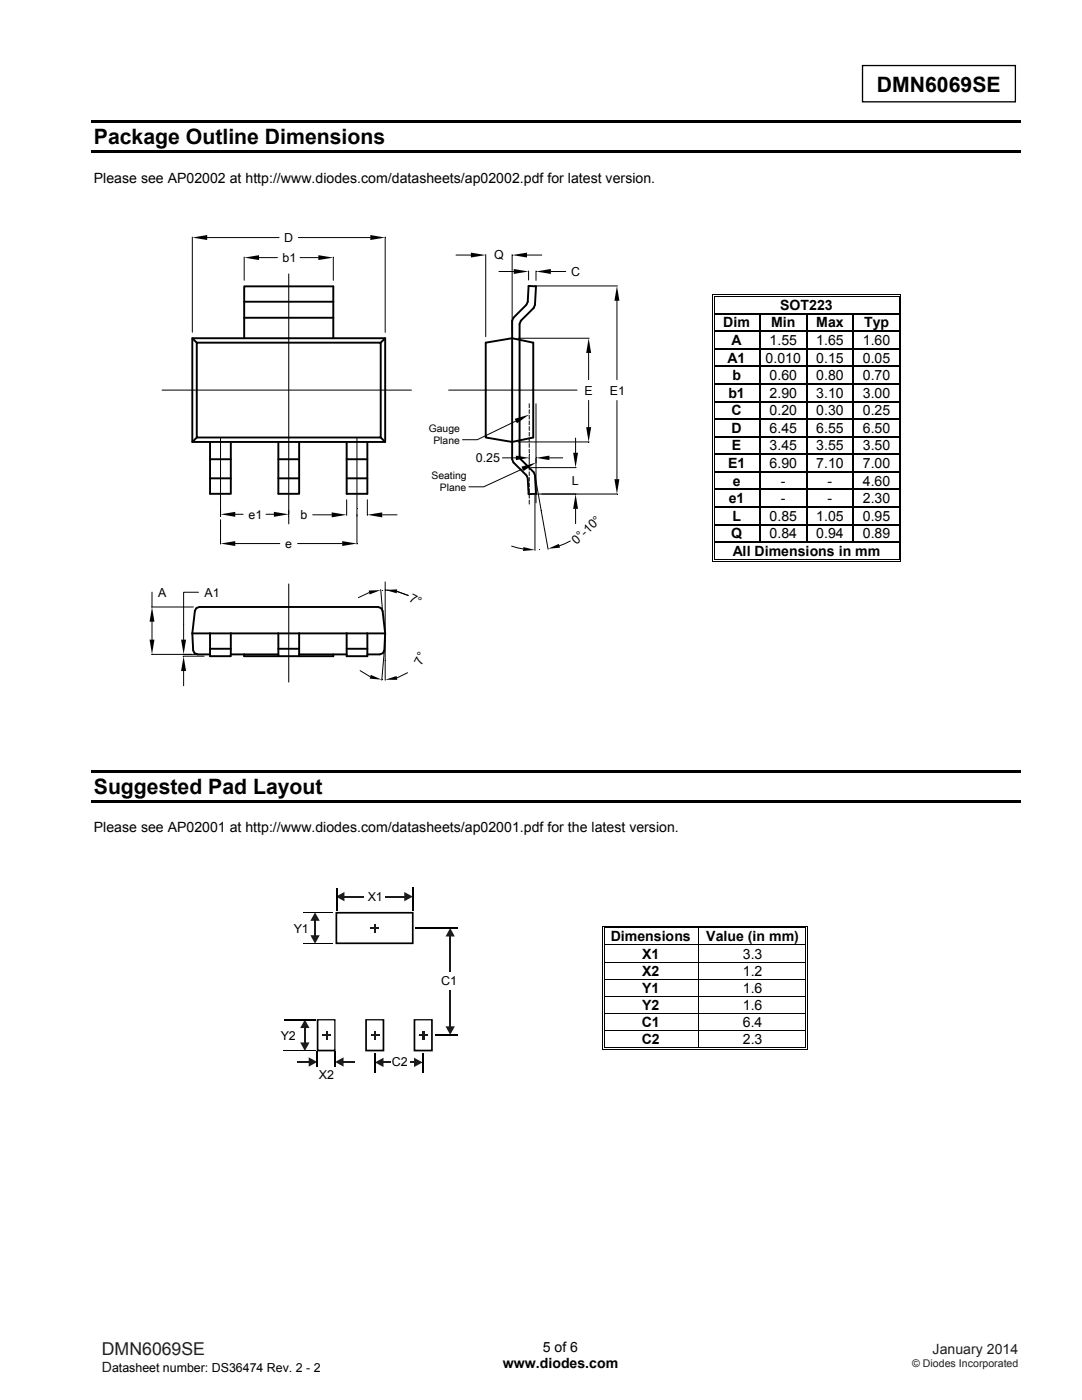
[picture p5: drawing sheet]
<svg xmlns="http://www.w3.org/2000/svg" width="216mm" height="279mm" viewBox="0 0 216 279" stroke-linecap="round" stroke-linejoin="round" font-family="sans-serif">
<path d="M172.1 13.1h30.5v7.2h-30.5z" fill="none" stroke="#000" stroke-width=".26"/>
<g fill="#000">
<path d="M18.2 24h185.5v.5h-185.5zM18.2 30.1h185.5v.5h-185.5zM142.1 58.7h.2v.5h-.2zM142.1 58.7h.5v.2h-.5zM142.4 59h.2v.2h-.2zM179.3 58.7h.5v.2h-.5zM179.3 59h.2v.2h-.2zM179.6 58.7h.2v.5h-.2zM142.1 62.5h.2v.2h-.2zM142.1 66h.2v.3h-.2zM142.1 69.5h.2v.2h-.2zM142.1 73h.2v.3h-.2z"/>
<path d="M142.1 76.5h.2v.3h-.2zM142.4 62.5h.2v.2h-.2zM142.4 66h.2v.3h-.2zM142.4 69.5h.2v.2h-.2zM142.4 73h.2v.3h-.2zM142.4 76.5h.2v.3h-.2zM151.5 62.5h.3v.2h-.3zM151.5 66h.3v.3h-.3zM151.5 69.5h.3v.2h-.3zM151.5 73h.3v.3h-.3zM151.5 76.5h.3v.3h-.3zM160.8 62.5h.3v.2h-.3z"/>
<path d="M160.8 66h.3v.3h-.3zM160.8 69.5h.3v.2h-.3zM160.8 73h.3v.3h-.3zM160.8 76.5h.3v.3h-.3zM170.1 62.5h.3v.2h-.3zM170.1 66h.3v.3h-.3zM170.1 69.5h.3v.2h-.3zM170.1 73h.3v.3h-.3zM170.1 76.5h.3v.3h-.3zM179.3 62.5h.2v.2h-.2zM179.3 66h.2v.3h-.2zM179.3 69.5h.2v.2h-.2z"/>
<path d="M179.3 73h.2v.3h-.2zM179.3 76.5h.2v.3h-.2zM179.6 62.5h.2v.2h-.2zM179.6 66h.2v.3h-.2zM179.6 69.5h.2v.2h-.2zM179.6 73h.2v.3h-.2zM179.6 76.5h.2v.3h-.2zM142.1 80h.2v.3h-.2zM142.1 83.5h.2v.3h-.2zM142.1 87h.2v.3h-.2zM142.1 90.5h.2v.3h-.2zM142.1 94h.2v.3h-.2z"/>
<path d="M142.1 97.6h.2v.2h-.2zM142.4 80h.2v.3h-.2zM142.4 83.5h.2v.3h-.2zM142.4 87h.2v.3h-.2zM142.4 90.5h.2v.3h-.2zM142.4 94h.2v.3h-.2zM142.4 97.6h.2v.2h-.2zM151.5 80h.3v.3h-.3zM151.5 83.5h.3v.3h-.3zM151.5 87h.3v.3h-.3zM151.5 90.5h.3v.3h-.3zM151.5 94h.3v.3h-.3z"/>
<path d="M151.5 97.6h.3v.2h-.3zM160.8 80h.3v.3h-.3zM160.8 83.5h.3v.3h-.3zM160.8 87h.3v.3h-.3zM160.8 90.5h.3v.3h-.3zM160.8 94h.3v.3h-.3zM160.8 97.6h.3v.2h-.3zM170.1 80h.3v.3h-.3zM170.1 83.5h.3v.3h-.3zM170.1 87h.3v.3h-.3zM170.1 90.5h.3v.3h-.3zM170.1 94h.3v.3h-.3z"/>
<path d="M170.1 97.6h.3v.2h-.3zM179.3 80h.2v.3h-.2zM179.3 83.5h.2v.3h-.2zM179.3 87h.2v.3h-.2zM179.3 90.5h.2v.3h-.2zM179.3 94h.2v.3h-.2zM179.3 97.6h.2v.2h-.2zM179.6 80h.2v.3h-.2zM179.6 83.5h.2v.3h-.2zM179.6 87h.2v.3h-.2zM179.6 90.5h.2v.3h-.2zM179.6 94h.2v.3h-.2z"/>
<path d="M179.6 97.6h.2v.2h-.2zM142.1 101.1h.2v.2h-.2zM142.1 104.6h.2v.3h-.2zM142.1 108.1h.2v.3h-.2zM142.1 112h.5v.1h-.5zM142.4 101.1h.2v.2h-.2zM142.4 104.6h.2v.3h-.2zM142.4 108.1h.2v.3h-.2zM142.4 111.6h.2v.2h-.2zM151.5 101.1h.3v.2h-.3zM151.5 104.6h.3v.3h-.3zM160.8 101.1h.3v.2h-.3z"/>
<path d="M160.8 104.6h.3v.3h-.3zM170.1 101.1h.3v.2h-.3zM170.1 104.6h.3v.3h-.3zM179.3 101.1h.2v.2h-.2zM179.3 104.6h.2v.3h-.2zM179.3 108.1h.2v.3h-.2zM179.3 112h.5v.1h-.5zM179.3 111.6h.2v.2h-.2zM179.6 101.1h.2v.2h-.2zM179.6 104.6h.2v.3h-.2zM179.6 108.1h.2v.3h-.2zM179.6 111.6h.2v.5h-.2z"/>
<path d="M18.2 153.7h185.5v.5h-185.5zM18.2 159.8h185.5v.5h-185.5z"/>
</g>
<g fill="none" stroke="#000" stroke-width=".2">
<path d="M38.4 47.3v19M41.3 47.4h14.4M48.7 51.3v4.6M51.7 51.4h3.7M57.6 54.7v49.9M59.5 47.4h14.4M59.9 51.4h3.6M66.5 51.3v4.6M76.9 47.3v19M91 50.9h3M96.9 50.8v16.4M99.5 54.2h3"/>
<path d="M102.2 50.8v15.5M105.2 50.9h2.9M105.5 54.1v1.8M106.7 57.1h16.5M107 54.1v1.9M109.9 54.2h3M142.2 59.2v3.3M142.5 59.2v3.3M142.6 58.8h36.7M142.6 59.1h36.7M179.4 59.2v3.3M179.7 59.2v3.3"/>
<path d="M32.3 77.9h49.8M89.5 77.9h25.6M103.4 67.5h14.2M117.5 70.4v5.4M117.5 79.9v5.3M123.1 60v15.8M123.1 79.9v15.7M142.2 62.7v3.3M142.2 66.3v3.2M142.2 69.7v3.3M142.2 73.3v3.2M142.2 76.8v3.2"/>
<path d="M142.5 62.7v3.3M142.5 66.3v3.2M142.5 69.7v3.3M142.5 73.3v3.2M142.5 76.8v3.2M179.4 62.7v3.3M179.4 66.3v3.2M179.4 69.7v3.3M179.4 73.3v3.2M179.4 76.8v3.2M179.7 62.7v3.3M179.7 66.3v3.2"/>
<path d="M179.7 69.7v3.3M179.7 73.3v3.2M179.7 76.8v3.2M44 87.3v15.7M69.2 99.7v3.1M71.2 87.3v21.3M73.3 99.7v3.1M100.3 91.4h2.6M102.9 84l-7.7 3.8h-2.9M103.4 88.2h14.2M104.3 93.6l-7.8 3.6h-2.9M105.6 80.6v.8"/>
<path d="M105.6 81.8v.7M105.6 82.9v.8M105.6 84v.8M105.6 85.1v.8M105.6 86.3v.7M105.6 87.4v.8M105.6 88.5v.8M105.6 89.7v.7M105.6 90.8v1M105.6 91.9v.8M105.6 93v.8M105.6 94.2v.7"/>
<path d="M105.6 95.3v.7M105.6 96.4v.8M105.6 97.5v.8M105.6 98.7v.7M105.6 99.8v.8M105.9 93.3h9.1M106.7 94.8l2.7 14.8M106.7 98.6v11.3M107 80.6v19.8M107.3 98.6h15.9M109.6 91.4h2.7M114.9 87.4v3"/>
<path d="M142.2 80.3v3.2M142.2 83.8v3.2M142.2 87.3v3.2M142.2 90.8v3.2M142.2 94.3v3.3M142.2 97.8v3.3M142.5 80.3v3.2M142.5 83.8v3.2M142.5 87.3v3.2M142.5 90.8v3.2M142.5 94.3v3.3M142.5 97.8v3.3"/>
<path d="M179.4 80.3v3.2M179.4 83.8v3.2M179.4 87.3v3.2M179.4 90.8v3.2M179.4 94.3v3.3M179.4 97.8v3.3M179.7 80.3v3.2M179.7 83.8v3.2M179.7 87.3v3.2M179.7 90.8v3.2M179.7 94.3v3.3M179.7 97.8v3.3"/>
<path d="M30.3 118.2v2.9M39.6 118.2h-3v9.5M44 103.7v4.9M46.9 108.5h8.9M46.9 102.6h1.6M53.1 102.6h1.6M57.6 116.5v19.6M59.4 108.5h8.9M62.4 102.7h3.8M73.7 118.3l-2.2 1M76 117.7l.3 4.2M76.3 102.7h2.9"/>
<path d="M76.9 116.1v19.7M76.9 117.7l2.3 .3 2.3 .9M79.2 118l2.2 .8M102.1 109l2.3 .6M113.8 108l-2.2 .9M114.9 101.6v2.9M142.2 101.3v3.3M142.2 104.9v3.2M142.2 108.4v3.7M142.5 101.3v3.3M142.5 104.9v3.2M142.5 108.4v3.2"/>
<path d="M142.6 112h36.7M142.6 111.7h36.7M179.4 101.3v3.3M179.4 104.9v3.2M179.4 108.4v3.2M179.7 101.3v3.3M179.7 104.9v3.2M179.7 108.4v3.2M30.2 121.1h8.4M30.2 130.6h9.3M30.3 124.1v3.6M36.5 131h4.2"/>
<path d="M36.6 133.9v3M71.9 133.8l2 1.3M76.7 129.8l-.5 5.9M81.3 134.3l-2.1 1"/>
</g>
<g fill="#000">
<path d="M38.4 47.4l2.9-.5v1zM48.7 51.4l3-.5v1zM63.5 50.9l3 .5-3 .5zM73.9 46.9l3 .5-3 .5zM94 50.4l2.9 .5-2.9 .5zM102.5 53.7l3 .5-3 .5zM102.2 50.9l3-.5v1zM107 54.2l2.9-.5v1zM117.5 67.5l.5 2.9h-1zM123.1 57.1l.5 2.9h-1zM102.7 83.6l2.9-.9-2.5 1.8zM102.9 90.9l2.7 .5-2.7 .4z"/>
<path d="M104.1 93.1l2.9-.8-2.5 1.7zM107 91.4l2.6-.5v.9zM114.4 90.4h.9l-.4 2.9zM117 85.2h1l-.5 3zM122.6 95.6h1l-.5 3zM44 108.5l2.9-.5v1zM44 102.6l2.9-.4v.9zM54.7 102.2l2.9 .4-2.9 .5zM66.2 102.3l3 .4-3 .6zM68.3 108l2.9 .5-2.9 .5zM73.6 117.9l2.4-.1-2.3 .8zM73.3 102.7l3-.4v1z"/>
<path d="M76.9 117.7l2.3-.1v.8zM104.4 109.2l2.3 .5-2.3 .3zM109.3 109.5l2.2-1 .2 .8zM114.9 98.6l.4 3h-.9zM29.8 127.7h1l-.5 2.9zM30.3 121.1l.5 3h-1zM36.1 127.7h1l-.5 2.9zM36.6 131l.5 2.9h-1zM74 134.7l2.2 .9-2.4-.2zM76.9 135.7l2.2-.8 .2 .8z"/>
</g>
<g fill="none" stroke="#000" stroke-width=".38">
<path d="M38.4 67.5l.9 .9M38.4 67.5h38.5v20.7h-38.5zM39.3 68.4h36.7v18.9h-36.7zM48.7 67.5v-10.4h17.8v10.4M48.7 63.4h17.8M48.7 60.2h17.8M76.9 67.5l-.9 .9M96.9 68.4l5.3-.9 4.2 .9v18.9l-4.2 .9-5.3-.9zM105.1 60.8l.2-.6 .2-3.1 1.5 .1-.3 3.6-.2 .7-2.6 2.5-.2 .6v26.4l.2 .7 2.6 2.5 .2 .6 .3 3.8h-1.5l-.2-3.2-.2-.5-2.7-2.6-.2-.6v-27.6l.2-.7 2.6-2.5M39.3 87.3l-.9 .9M41.9 88.2v10.4h4.2v-10.4M41.9 95.5h4.2"/>
<path d="M41.9 91.7h4.2M55.5 88.2v10.4h4.2v-10.4M55.5 95.5h4.2M55.5 91.7h4.2M69.2 88.2v10.4h4.1v-10.4M69.2 95.5h4.1M69.2 91.7h4.1M76 87.3l.9 .9M38.4 126.4l.1 3.4 .3 .6 .6 .2h2.5M38.4 126.4l.5-4.5 .3-.5 .6-.3h35.7l.6 .3 .2 .5 .6 4.5M41.9 126.4v4.6h4.2v-4.6M41.9 129.5h4.2"/>
<path d="M46.1 130.6h9.4M48.7 130.6v.4h17.8v-.4M55.5 129.5h4.2M55.5 126.4v4.6M59.7 130.6h9.5M59.7 126.4v4.6M69.2 129.5h4.1M69.2 126.4v4.6h4.1v-4.6M76.9 126.4h-38.5M76.9 126.4l-.2 3.4-.3 .6-.6 .2h-2.5"/>
</g>
<g fill="none" stroke="#000" stroke-width=".25">
<path d="M142.6 62.6h8.9M142.6 66.1h8.9M142.6 69.6h8.9M142.6 73.1h8.9M142.6 76.6h8.9M151.6 62.7v3.3M151.6 66.3v3.2M151.6 69.7v3.3M151.6 73.3v3.2M151.6 76.8v3.2M151.8 62.6h9M151.8 66.1h9"/>
<path d="M151.8 69.6h9M151.8 73.1h9M151.8 76.6h9M161 62.7v3.3M161 66.3v3.2M161 69.7v3.3M161 73.3v3.2M161 76.8v3.2M161.1 62.6h9M161.1 66.1h9M161.1 69.6h9M161.1 73.1h9"/>
<path d="M161.1 76.6h9M170.2 62.7v3.3M170.2 66.3v3.2M170.2 69.7v3.3M170.2 73.3v3.2M170.2 76.8v3.2M170.4 62.6h8.9M170.4 66.1h8.9M170.4 69.6h8.9M170.4 73.1h8.9M170.4 76.6h8.9M142.6 80.1h8.9"/>
<path d="M142.6 83.7h8.9M142.6 87.2h8.9M142.6 90.7h8.9M142.6 94.2h8.9M142.6 97.7h8.9M151.6 80.3v3.2M151.6 83.8v3.2M151.6 87.3v3.2M151.6 90.8v3.2M151.6 94.3v3.3M151.6 97.8v3.3M151.8 80.1h9"/>
<path d="M151.8 83.7h9M151.8 87.2h9M151.8 90.7h9M151.8 94.2h9M151.8 97.7h9M161 80.3v3.2M161 83.8v3.2M161 87.3v3.2M161 90.8v3.2M161 94.3v3.3M161 97.8v3.3M161.1 80.1h9"/>
<path d="M161.1 83.7h9M161.1 87.2h9M161.1 90.7h9M161.1 94.2h9M161.1 97.7h9M170.2 80.3v3.2M170.2 83.8v3.2M170.2 87.3v3.2M170.2 90.8v3.2M170.2 94.3v3.3M170.2 97.8v3.3M170.4 80.1h8.9"/>
<path d="M170.4 83.7h8.9M170.4 87.2h8.9M170.4 90.7h8.9M170.4 94.2h8.9M170.4 97.7h8.9M142.6 101.2h8.9M142.6 104.7h8.9M142.6 108.2h36.7M151.6 101.3v3.3M151.6 104.9v3.2M151.8 101.2h9M151.8 104.7h9"/>
<path d="M161 101.3v3.3M161 104.9v3.2M161.1 101.2h9M161.1 104.7h9M170.2 101.3v3.3M170.2 104.9v3.2M170.4 101.2h8.9M170.4 104.7h8.9"/>
</g>
<g fill="#fff">
<path d="M120.6 185.3h18.7v3.2h-18.7z"/>
<path d="M121.1 185.3h17.6v3.2h-17.6z"/>
</g>
<path d="M120.1 184.7h.2v.6h-.2zM120.1 184.7h.5v.2h-.5zM120.4 185.1h.2v.2h-.2z" fill="#000"/>
<path d="M120.6 184.8h18.7M120.6 185.2h18.7" fill="none" stroke="#000" stroke-width=".2"/>
<path d="M120.6 185.3h18.7z" fill="#fff"/>
<path d="M139.3 185.3h.2zM139.3 184.7h.5v.2h-.5zM139.3 185.1h.5v.2h-.5zM160.7 184.7h.5v.2h-.5zM160.7 185.1h.2v.2h-.2zM161.1 184.7h.1v.6h-.1z" fill="#000"/>
<path d="M120.2 185.3v3.2M120.5 185.3v3.2M139.4 185.3v3.2M139.8 184.8h20.9M139.8 185.2h20.9M160.8 185.3v3.2M161.2 185.3v3.2" fill="none" stroke="#000" stroke-width=".2"/>
<g fill="#fff">
<path d="M120.6 188.7h18.7v3.2h-18.7z"/>
<path d="M121.1 188.7h17.6v3.2h-17.6z"/>
<path d="M139.5 188.7h21.2v3.2h-21.2z"/>
<path d="M140.1 188.7h20.2v3.2h-20.2z"/>
</g>
<path d="M120.1 188.5h.2v.2h-.2zM120.4 188.5h.2v.2h-.2zM160.7 188.5h.2v.2h-.2zM161.1 188.5h.1v.2h-.1z" fill="#000"/>
<path d="M120.2 188.7v3.2M120.5 188.7v3.2M120.6 188.6h40.1M139.4 188.7v3.2M160.8 188.7v3.2M161.2 188.7v3.2" fill="none" stroke="#000" stroke-width=".2"/>
<g fill="#fff">
<path d="M120.6 192.1h18.7v3.3h-18.7z"/>
<path d="M121.1 192.1h17.6v3.3h-17.6z"/>
<path d="M139.5 192.1h21.2v3.3h-21.2z"/>
<path d="M140.1 192.1h20.2v3.3h-20.2z"/>
</g>
<path d="M120.1 191.9h.2v.2h-.2zM120.4 191.9h.2v.2h-.2zM160.7 191.9h.2v.2h-.2zM161.1 191.9h.1v.2h-.1z" fill="#000"/>
<path d="M120.2 192.1v3.3M120.5 192.1v3.3M120.6 192h40.1M139.4 192.1v3.3M160.8 192.1v3.3M161.2 192.1v3.3" fill="none" stroke="#000" stroke-width=".2"/>
<g fill="#fff">
<path d="M120.6 195.5h18.7v3.3h-18.7z"/>
<path d="M121.1 195.5h17.6v3.3h-17.6z"/>
<path d="M139.5 195.5h21.2v3.3h-21.2z"/>
<path d="M140.1 195.5h20.2v3.3h-20.2z"/>
</g>
<path d="M120.1 195.4h.2v.1h-.2zM120.4 195.4h.2v.1h-.2zM160.7 195.4h.2v.1h-.2zM161.1 195.4h.1v.1h-.1z" fill="#000"/>
<path d="M120.2 195.5v3.3M120.5 195.5v3.3M120.6 195.5h40.1M139.4 195.5v3.3M160.8 195.5v3.3M161.2 195.5v3.3" fill="none" stroke="#000" stroke-width=".2"/>
<g fill="#fff">
<path d="M120.6 199h18.7v3.2h-18.7z"/>
<path d="M121.1 199h17.6v3.2h-17.6z"/>
<path d="M139.5 199h21.2v3.2h-21.2z"/>
<path d="M140.1 199h20.2v3.2h-20.2z"/>
</g>
<path d="M120.1 198.8h.2v.1h-.2zM120.4 198.8h.2v.1h-.2zM160.7 198.8h.2v.1h-.2zM161.1 198.8h.1v.1h-.1z" fill="#000"/>
<path d="M120.2 198.9v3.3M120.5 198.9v3.3M120.6 198.9h40.1M139.4 198.9v3.3M160.8 198.9v3.3M161.2 198.9v3.3" fill="none" stroke="#000" stroke-width=".2"/>
<g fill="#fff">
<path d="M120.6 202.4h18.7v3.2h-18.7z"/>
<path d="M121.1 202.4h17.6v3.2h-17.6z"/>
<path d="M139.5 202.4h21.2v3.2h-21.2z"/>
<path d="M140.1 202.4h20.2v3.2h-20.2z"/>
</g>
<path d="M120.1 202.2h.2v.2h-.2zM120.4 202.2h.2v.2h-.2zM160.7 202.2h.2v.2h-.2zM161.1 202.2h.1v.2h-.1z" fill="#000"/>
<path d="M120.2 202.4v3.2M120.5 202.4v3.2M120.6 202.3h40.1M139.4 202.4v3.2M160.8 202.4v3.2M161.2 202.4v3.2" fill="none" stroke="#000" stroke-width=".2"/>
<g fill="#fff">
<path d="M120.6 205.8h18.7v3.2h-18.7z"/>
<path d="M121.1 205.8h17.6v3.2h-17.6z"/>
<path d="M139.5 205.8h21.2v3.2h-21.2z"/>
<path d="M140.1 205.8h20.2v3.2h-20.2z"/>
</g>
<path d="M120.1 205.6h.2v.2h-.2zM120.1 209.4h.5v.2h-.5zM120.4 205.6h.2v.2h-.2zM120.4 209.1h.2v.1h-.2zM139.3 209.1h.5v.1h-.5zM160.7 205.6h.2v.2h-.2zM160.7 209.4h.5v.2h-.5zM160.7 209.1h.2v.1h-.2zM161.1 205.6h.1v.2h-.1zM161.1 209.1h.1v.5h-.1z" fill="#000"/>
<path d="M120.2 205.8v3.8M120.5 205.8v3.3M120.6 205.7h40.1M120.6 209.5h40.1M120.6 209.1h18.7M139.4 205.8v3.3M139.8 209.1h20.9M160.8 205.8v3.3M161.2 205.8v3.3" fill="none" stroke="#000" stroke-width=".2"/>
<path d="M89.8 185.2l1 1.7h-1.9l.9-1.7 1 1.7z" fill-rule="evenodd" fill="#1f1a17"/>
<path d="M89.8 186.8v18.2" fill="none" stroke="#1f1a17" stroke-width=".34"/>
<g fill="#1f1a17">
<path d="M88.9 204.8h1.9l-1 1.7 1-1.7-1 1.7z" fill-rule="evenodd"/>
<path d="M60.8 203.5l1 1.7h-1.9l.9-1.7 1 1.7z" fill-rule="evenodd"/>
</g>
<path d="M60.8 205v3.2" fill="none" stroke="#1f1a17" stroke-width=".34"/>
<path d="M59.9 208h1.9l-1 1.7 1-1.7-1 1.7z" fill-rule="evenodd" fill="#1f1a17"/>
<path d="M59.3 211.9h2.4" fill="none" stroke="#1f1a17" stroke-width=".34"/>
<path d="M61.6 211l1.7 .9-1.7 1v-1.9l1.7 .9z" fill-rule="evenodd" fill="#1f1a17"/>
<path d="M68.4 211.9h2.4" fill="none" stroke="#1f1a17" stroke-width=".34"/>
<g fill="#1f1a17">
<path d="M66.9 211.9l1.7-.9v1.9z" fill-rule="evenodd"/>
<path d="M67 178.9l1.7-.9v1.9l-1.7-1 1.7-.9z" fill-rule="evenodd"/>
</g>
<path d="M68.6 178.9h12.2" fill="none" stroke="#1f1a17" stroke-width=".34"/>
<g fill="#1f1a17">
<path d="M80.7 178l1.7 .9-1.7 1v-1.9l1.7 .9z" fill-rule="evenodd"/>
<path d="M74.8 212l1.7-.9v1.9l-1.7-1 1.7-.9z" fill-rule="evenodd"/>
</g>
<path d="M76.3 212h6.5" fill="none" stroke="#1f1a17" stroke-width=".34"/>
<path d="M82.6 211.1l1.7 .9-1.7 1v-1.9l1.7 .9z" fill-rule="evenodd" fill="#1f1a17"/>
<path d="M67.1 182.2h15.3v6.1h-15.3z" fill="#fff"/>
<path d="M67.1 188.1h15.3v.3h-15.3zM82.4 188.3h.1v.1h-.1zM82.2 182.2h.3v6.1h-.3zM82.4 182h.1v.2h-.1zM67.1 182h15.3v.3h-15.3zM67 182h.1v.2h-.1zM67 182.2h.3v6.1h-.3zM67 188.3h.1v.1h-.1z" fill="#000"/>
<path d="M73 203.6h3.5v6.1h-3.5z" fill="#fff"/>
<path d="M73 209.5h3.5v.3h-3.5zM76.5 209.7h.2v.1h-.2zM76.3 203.6h.4v6.1h-.4zM76.5 203.4h.2v.2h-.2zM73 203.4h3.5v.2h-3.5zM72.9 203.4h.1v.2h-.1zM72.9 203.6h.3v6.1h-.3zM72.9 209.7h.1v.1h-.1z" fill="#000"/>
<path d="M74.4 185.2h.6M74.7 185.5v.5M74.7 206.4v.6" fill="none" stroke="#000" stroke-width=".2"/>
<path d="M74.7 184.7v.1" fill="none" stroke="#000" stroke-width=".2"/>
<path d="M82.7 203.6h3.5v6.1h-3.5z" fill="#fff"/>
<path d="M82.7 209.5h3.5v.3h-3.5zM86.2 209.7h.2v.1h-.2zM86 203.6h.4v6.1h-.4zM86.2 203.4h.2v.2h-.2zM82.7 203.4h3.5v.2h-3.5zM82.5 203.4h.2v.2h-.2zM82.5 203.6h.4v6.1h-.4zM82.5 209.7h.2v.1h-.2z" fill="#000"/>
<path d="M63.4 203.6h3.5v6.1h-3.5z" fill="#fff"/>
<path d="M63.4 209.5h3.5v.3h-3.5zM66.9 209.7l.1 .1zM66.7 203.6h.3v6.1h-.3zM66.9 203.4l.1 .2zM63.4 203.4h3.5v.2h-3.5zM63.2 203.4h.2v.2h-.2zM63.2 203.6h.3v6.1h-.3zM63.2 209.7h.2v.1h-.2z" fill="#000"/>
<path d="M60.4 182.2h6M60.4 188.3h6M56.5 209.7h6.4M64.9 206.6h.1M65.3 206.6h.1M74.2 206.6h.1M74.7 206.6h.5M83.6 206.6h.6M84.4 206.4v.1M84.4 206.9v.5M84.6 206.6h.1M85 206.6h.1" fill="none" stroke="#000" stroke-width=".2"/>
<path d="M67.2 177.2v4.5M83 185.2h8.4M56.7 203.5h6.2M63.2 209.9v3.1M66.9 209.8v3.2M74.8 210.2v3.9M84.4 210.2v3.9M86.8 206.6h4.6" fill="none" stroke="#000" stroke-width=".25"/>
<path d="M82.4 177.2v4.6" fill="none" stroke="#000" stroke-width=".34"/>
<g fill="#fff">
<path d="M91.3 195.3h1.7v2h-1.7z"/>
<path d="M87 194h6v3.5h-6z"/>
<path d="M72.8 177.4h4.1v3.1h-4.1z"/>
<path d="M78 210.2h3.7v3.4h-3.7z"/>
</g>
<g fill="#1f1a17">
<path d="M73.9 185h1.8v.4h-1.8z"/>
<path d="M64.3 206.4h1.7v.4h-1.7z"/>
<path d="M83.6 206.4h1.7v.4h-1.7z"/>
<path d="M74 206.4h1.8v.4h-1.8z"/>
<path d="M74.6 184.4h.3v1.7h-.3z"/>
<path d="M65 205.8h.3v1.7h-.3z"/>
<path d="M84.2 205.8h.5v1.7h-.5z"/>
<path d="M74.7 205.8h.3v1.7h-.3z"/>
</g>
<path d="M62.9 182.1l.9 1.7h-1.9l1-1.7 .9 1.7z" fill-rule="evenodd" fill="#1f1a17"/>
<path d="M62.9 183.7v3.1" fill="none" stroke="#1f1a17" stroke-width=".34"/>
<path d="M61.9 186.6h1.9l-.9 1.7 .9-1.7-.9 1.7z" fill-rule="evenodd" fill="#1f1a17"/>
<g font-size="4.2">
<text x="175" y="18.4">DMN6069SE</text>
<text x="18.7" y="28.8">Package Outline Dimensions</text>
<text x="18.7" y="158.5">Suggested Pad Layout</text>
</g>
<text font-size="3.5" fill="#231f20" x="20.3" y="270.5">DMN6069SE</text>
<g font-size="2.8">
<text x="18.7" y="36.4">Please see AP02002 at http://www.diodes.com/datasheets/ap02002.pdf for latest version.</text>
<text x="144.3" y="65.3">Dim</text>
<text x="153.9" y="65.3">Min</text>
<text x="155.7" y="61.8">SOT223</text>
<text x="162.9" y="65.3">Max</text>
<text x="172.4" y="65.3">Typ</text>
<text x="146" y="68.8">A</text>
<text x="153.6" y="68.8">1.55</text>
<text x="162.9" y="68.8">1.65</text>
<text x="172.2" y="68.8">1.60</text>
<text x="145.2" y="72.3">A1</text>
<text x="146.1" y="75.9">b</text>
<text x="152.8" y="72.3">0.010</text>
<text x="153.6" y="75.9">0.60</text>
<text x="162.9" y="72.3">0.15</text>
<text x="162.9" y="75.9">0.80</text>
<text x="172.2" y="72.3">0.05</text>
<text x="172.2" y="75.9">0.70</text>
<text x="145.3" y="79.4">b1</text>
<text x="146" y="82.9">C</text>
<text x="153.6" y="79.4">2.90</text>
<text x="153.6" y="82.9">0.20</text>
<text x="162.9" y="79.4">3.10</text>
<text x="162.9" y="82.9">0.30</text>
<text x="172.2" y="79.4">3.00</text>
<text x="172.2" y="82.9">0.25</text>
<text x="146" y="86.4">D</text>
<text x="146" y="89.9">E</text>
<text x="153.6" y="86.4">6.45</text>
<text x="153.6" y="89.9">3.45</text>
<text x="162.9" y="86.4">6.55</text>
<text x="162.9" y="89.9">3.55</text>
<text x="172.2" y="86.4">6.50</text>
<text x="172.2" y="89.9">3.50</text>
<text x="145.3" y="93.4">E1</text>
<text x="153.6" y="93.4">6.90</text>
<text x="162.9" y="93.4">7.10</text>
<text x="172.2" y="93.4">7.00</text>
<text x="145.4" y="100.4">e1</text>
<text x="146.2" y="96.9">e</text>
<text x="155.8" y="96.9">-</text>
<text x="155.8" y="100.4">-</text>
<text x="165.1" y="96.9">-</text>
<text x="165.1" y="100.4">-</text>
<text x="172.2" y="96.9">4.60</text>
<text x="172.2" y="100.4">2.30</text>
<text x="145.9" y="107.4">Q</text>
<text x="146.1" y="103.9">L</text>
<text x="153.6" y="103.9">0.85</text>
<text x="153.6" y="107.4">0.84</text>
<text x="162.9" y="103.9">1.05</text>
<text x="162.9" y="107.4">0.94</text>
<text x="172.2" y="103.9">0.95</text>
<text x="172.2" y="107.4">0.89</text>
<text x="146.2" y="111">All Dimensions in mm</text>
<text x="18.7" y="166.1">Please see AP02001 at http://www.diodes.com/datasheets/ap02001.pdf for the latest version.</text>
<text x="121.9" y="187.9">Dimensions</text>
<text x="128.1" y="191.3">X1</text>
<text x="140.9" y="187.9">Value (in mm)</text>
<text x="148.2" y="191.3">3.3</text>
<text x="128.1" y="194.7">X2</text>
<text x="148.2" y="194.7">1.2</text>
<text x="128.1" y="198.1">Y1</text>
<text x="128.1" y="201.6">Y2</text>
<text x="148.2" y="198.1">1.6</text>
<text x="148.2" y="201.6">1.6</text>
<text x="128.1" y="205">C1</text>
<text x="128.1" y="208.4">C2</text>
<text x="148.2" y="205">6.4</text>
<text x="148.2" y="208.4">2.3</text>
<text x="108.3" y="269.8">5 of 6</text>
<text x="100.3" y="273.1">www.diodes.com</text>
</g>
<g font-size="2.8" fill="#231f20">
<text x="20.3" y="273.9">D</text>
<text x="186.1" y="270.2">January 2014</text>
</g>
<g font-size="2.5">
<text x="56.4" y="52.3">b1</text>
<text x="56.7" y="48.3">D</text>
<text x="98.6" y="51.7">Q</text>
<text x="113.9" y="55.1">C</text>
<text x="116.6" y="78.7">E</text>
<text x="121.7" y="78.7">E1</text>
<text x="95" y="92.3">0.25</text>
<text x="114.1" y="96.9">L</text>
<text x="49.6" y="103.5">e1</text>
<text x="59.9" y="103.6">b</text>
<text x="56.9" y="109.4">e</text>
<text x="115" y="108.8" transform="rotate(-43 115 108.8)">0°-10°</text>
<text x="31.6" y="119.1">A</text>
<text x="40.8" y="119.1">A1</text>
<text x="81.5" y="119.9" transform="rotate(27 81.5 119.9)">7°</text>
<text x="84.1" y="132.8" transform="rotate(-63 84.1 132.8)">7°</text>
<text x="73.4" y="179.8">X1</text>
<text x="58.6" y="186.1">Y1</text>
<text x="88.1" y="196.6">C1</text>
<text x="56" y="207.5">Y2</text>
<text x="63.6" y="215.4">X2</text>
<text x="78.2" y="212.7">C2</text>
<text x="22.4" y="273.9">atasheet number: DS36474 Rev. 2 - 2</text>
</g>
<g font-size="2.1">
<text x="85.6" y="86.2">Gauge</text>
<text x="86.5" y="88.6">Plane</text>
<text x="86.1" y="95.6">Seating</text>
<text x="87.8" y="98">Plane</text>
</g>
<text font-size="2.1" fill="#231f20" x="182" y="272.8">© Diodes Incorporated</text>
</svg>
